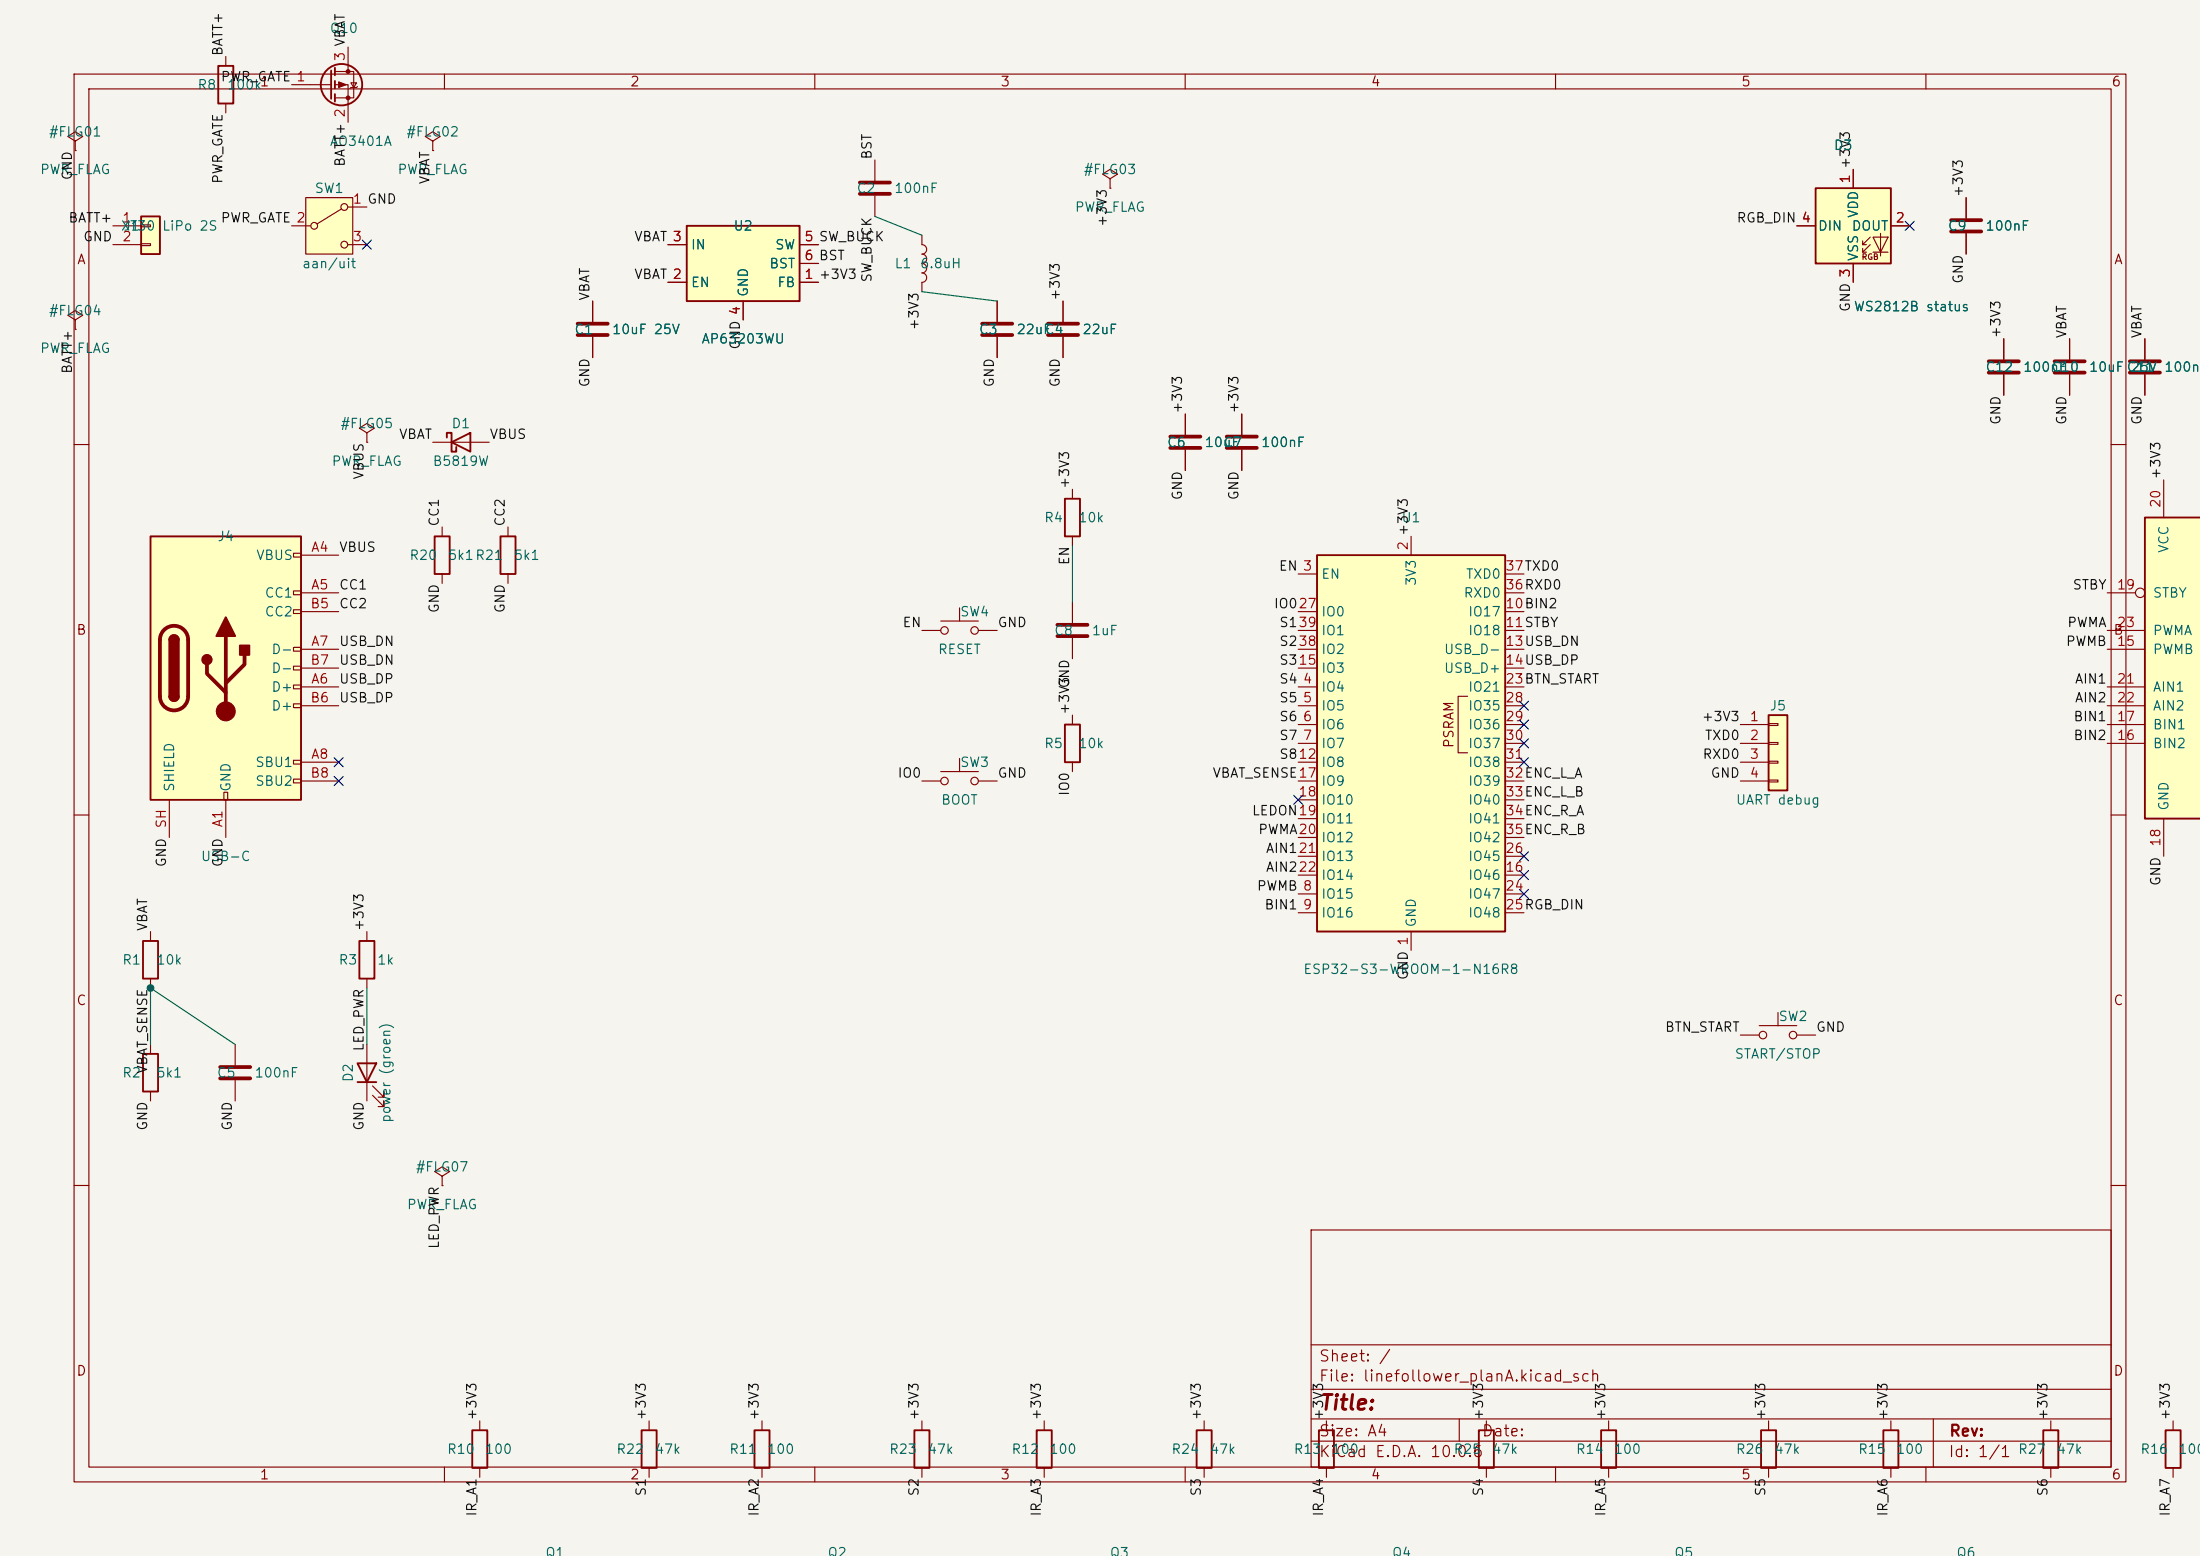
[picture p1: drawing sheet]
<svg xmlns="http://www.w3.org/2000/svg" width="297mm" height="210mm" viewBox="0 0 297 210" stroke-linecap="round" stroke-linejoin="round" font-family="sans-serif">
<path d="M0 0h297v210h-297z" fill="#f5f4ef" stroke="#f5f4ef" stroke-width=".14"/>
<g fill="none" stroke="#840000" stroke-width=".15">
<path d="M10 10h277v190h-277zM12 12h273v186h-273zM60 10v2M110 10v2M160 10v2M210 10v2M260 10v2M10 60h2M285 60h2M10 110h2M285 110h2M10 160h2"/>
<path d="M177 166h108v32h-108zM285 160h2M60 198v2M110 198v2M160 198v2M177 194.5h108M177 191.5h108M177 187.5h108M177 181.5h108M197 191.5v3M210 198v2M260 198v2"/>
<path d="M261 191.5v6.5"/>
</g>
<path d="M41.3 26.7h6.3v7.6h-6.3z" fill="#ffffc2"/>
<g fill="none" stroke="#840000" stroke-width=".15">
<path d="M10.2 19.1l1-.7-1-.6-1.1 .6 1.1 .7v1.2M10.2 20.3h.1M39.4 30.5h2.5M41.3 26.7h6.3v7.6h-6.3zM46.1 28.2l-3.3 2M47 27.9h2.5M47 33h2.5M149.9 24.1l1-.6-1-.6-1.1 .6 1.1 .6v1.3M149.9 25.4h.1M10.2 43.2l1-.7-1-.6-1.1 .6 1.1 .7v1.3M10.2 44.5h.1M49.5 58.4l1-.6-1-.6-1 .6 1 .6v1.3"/>
<path d="M49.5 59.7h.1M167.6 55.9v2.8M167.6 60.7v2.8M20.3 141v1.2M20.3 147.3v1.3M217.2 191.8v1.2M217.2 198.1v1.3"/>
<circle cx="42.4" cy="30.5" r=".46"/>
<circle cx="46.5" cy="27.9" r=".46"/>
<circle cx="46.5" cy="33" r=".46"/>
</g>
<path d="M19.3 142.2h2v5.1h-2zM216.2 193h2v5.1h-2z" fill="none" stroke="#840000" stroke-width=".25"/>
<path d="M165.6 58.9h4.1M165.6 60.5h4.1" fill="none" stroke="#840000" stroke-width=".51"/>
<path d="M19 29.2h2.6v5.1h-2.6z" fill="#ffffc2"/>
<path d="M19 29.2h2.6v5.1h-2.6z" fill="none" stroke="#840000" stroke-width=".25"/>
<path d="M15.2 30.5h3.8M15.2 33h3.8M19 30.4h1.3v.2h-1.3zM19 32.9h1.3v.2h-1.3z" fill="none" stroke="#840000" stroke-width=".15"/>
<path d="M177.8 74.9h25.4v50.8h-25.4z" fill="#ffffc2"/>
<path d="M177.8 74.9h25.4v50.8h-25.4zM123.4 193h2.1v5.1h-2.1z" fill="none" stroke="#840000" stroke-width=".25"/>
<g fill="none" stroke="#840000" stroke-width=".15">
<path d="M58.4 19.1l1-.7-1-.6-1 .6 1 .7v1.2M58.4 20.3h.1M265.4 26.7v2.8M265.4 31.5v2.8M175.3 77.5h2.5M190.5 72.4v2.5M203.2 77.5h2.5M124.5 85.1h2.5M127 83.8h5.1M129.5 82v1.8M132.1 85.1h2.5M175.3 92.7h2.5"/>
<path d="M175.3 95.3h2.5M175.3 97.8h2.5M175.3 82.6h2.5M175.3 85.1h2.5M175.3 87.6h2.5M175.3 90.2h2.5M198.1 94h-1.3v7.6h1.3M203.2 92.7h2.5M203.2 95.3h2.5M203.2 97.8h2.5M203.2 82.6h2.5M203.2 85.1h2.5"/>
<path d="M203.2 87.6h2.5M203.2 90.2h2.5M203.2 80h2.5M175.3 100.3h2.5M175.3 102.9h2.5M175.3 118.1h2.5M175.3 105.4h2.5M175.3 108h2.5M175.3 110.5h2.5M175.3 113h2.5M175.3 115.6h2.5M203.2 100.3h2.5"/>
<path d="M203.2 102.9h2.5M203.2 118.1h2.5M203.2 105.4h2.5M203.2 108h2.5M203.2 110.5h2.5M203.2 113h2.5M203.2 115.6h2.5M175.3 120.7h2.5M175.3 123.2h2.5M190.5 125.7v2.6M203.2 120.7h2.5M203.2 123.2h2.5"/>
<path d="M124.5 191.8v1.2M124.5 198.1v1.3"/>
<circle cx="127.5" cy="85.1" r=".51"/>
<circle cx="131.6" cy="85.1" r=".51"/>
</g>
<path d="M263.4 29.7h4.1M263.4 31.2h4.1" fill="none" stroke="#840000" stroke-width=".51"/>
<path d="M20.3 72.4h20.3v35.6h-20.3z" fill="#ffffc2"/>
<g fill="none" stroke="#840000" stroke-width=".15">
<path d="M30.5 7.6v1.3M30.5 14v1.2M124.5 31.8v1.2a.64 .64 0 0 1 .6 .7 .64 .64 0 0 1-.6 .6 .64 .64 0 0 1 .6 .6 .64 .64 0 0 1-.6 .7 .64 .64 0 0 1 .6 .6 .64 .64 0 0 1-.6 .6M124.5 36.8a.64 .64 0 0 1 .6 .7 .64 .64 0 0 1-.6 .6v1.3M39.6 74.7h1v.5h-1zM39.6 79.8h1v.5h-1zM40.6 74.9h5.1M39.6 82.3h1v.5h-1zM39.6 87.4h1v.5h-1zM39.6 89.9h1v.5h-1zM39.6 92.5h1v.5h-1zM39.6 95h1v.5h-1z"/>
<path d="M40.6 80h5.1M40.6 92.7h5.1M40.6 87.6h5.1M40.6 82.6h5.1M40.6 95.3h5.1M40.6 90.2h5.1M144.8 81.3v2.8M144.8 86.1v2.8M22.9 108v5M30.2 106.9h.5v1.1h-.5zM30.5 108v5M39.6 102.6h1v.5h-1z"/>
<path d="M39.6 105.2h1v.5h-1zM40.6 102.9h5.1M40.6 105.4h5.1M124.5 105.4h2.5M127 104.1h5.1M129.5 102.4v1.7M132.1 105.4h2.5M64.8 191.8v1.2M64.8 198.1v1.3M87.6 191.8v1.2M87.6 198.1v1.3M141 191.8v1.2"/>
<path d="M141 198.1v1.3M179.1 191.8v1.2M179.1 198.1v1.3"/>
<circle cx="127.5" cy="105.4" r=".51"/>
<circle cx="131.6" cy="105.4" r=".51"/>
</g>
<path d="M29.5 8.9h2v5.1h-2zM20.3 72.4h20.3v35.6h-20.3zM22.9 86.4a.64 .64 0 0 1 .6-.7 .64 .64 0 0 1 .6 .7M22.9 94a.64 .64 0 0 0 .6 .6 .64 .64 0 0 0 .6-.6M63.8 193h2v5.1h-2zM86.6 193h2v5.1h-2zM140 193h2v5.1h-2zM178.1 193h2v5.1h-2z" fill="none" stroke="#840000" stroke-width=".25"/>
<path d="M22.1 85a1.9 1.9 0 0 1 2.1-.4 1.9 1.9 0 0 1 1.2 1.8v7.6a1.91 1.91 0 0 1-1.9 1.9 1.91 1.91 0 0 1-1.9-1.9v-7.6a1.9 1.9 0 0 1 .5-1.4zM27.9 89.7v1.2l2.6 2.6M30.5 85.9v10.1M33 88.4v1.3l-2.5 2.5M142.7 84.3h4.1M142.7 85.9h4.1" fill="none" stroke="#840000" stroke-width=".51"/>
<g fill="#840000" stroke="#840000" stroke-width=".25">
<path d="M22.9 86.4h1.2v7.6h-1.2z"/>
<path d="M23 85.9a.64 .64 0 0 1 .7-.1 .64 .64 0 0 1 .4 .6h-1.2z"/>
<path d="M22.9 94h1.2a.64 .64 0 0 1-.6 .6 .64 .64 0 0 1-.6-.6z"/>
<path d="M30.5 83.3l1.2 2.6h-2.5z"/>
<path d="M32.4 87.1h1.3v1.3h-1.3z"/>
<circle cx="27.9" cy="89" r=".63"/>
</g>
<circle cx="30.5" cy="96" r="1.27" fill="#840000" stroke="#840000" stroke-width=".15"/>
<path d="M245.1 25.4h10.2v10.2h-10.2z" fill="#ffffc2"/>
<g fill="none" stroke="#840000" stroke-width=".15">
<path d="M39.4 11.4h5.3M45.2 9.7h2.6v3.5h-2.6M45.2 11.4h1.8v5.1M47 6.4v3.3M47.4 11.2h.7l-.3 .6zM48.3 11.7l-.2 .1h-.7l-.2 .1M242.6 30.5h2.5M250.2 22.9v2.5M250.2 35.6v2.5M251.5 33h.5M251.5 34h.5M252.5 32l-1 1v-.5"/>
<path d="M252.5 33l-1 1v-.5M252.9 32h2l-1 2zM252.9 34h2M253.9 31.5v3M255.3 30.5h2.5M58.4 59.7h7.6M134.6 40.6v2.8M134.6 45.5v2.8M59.7 71.1v1.3M59.7 77.5v1.2M68.6 71.1v1.3M68.6 77.5v1.2"/>
<path d="M144.8 66v1.3M144.8 72.4v1.3M144.8 96.5v1.3M144.8 102.9v1.2M49.5 141v7.6M50.3 147.8l1.5 1.6v-.8v.8h-.7M50.3 146.6l1.5 1.5v-.8v.8h-.7"/>
</g>
<g fill="none" stroke="#840000" stroke-width=".25">
<path d="M44.7 9.5v3.8M45.2 9.1v1.1M45.2 10.9v1M45.2 12.7v1M245.1 25.4h10.2v10.2h-10.2zM60.3 59.1v-.7h.7v2.6h.6v-.7M61 59.7l2.5-1.3v2.6zM58.7 72.4h2v5.1h-2zM67.6 72.4h2v5.1h-2zM143.8 67.3h2v5.1h-2zM143.8 97.8h2v5.1h-2zM48.3 143.5h2.5l-1.3 2.6z"/>
<path d="M48.3 146.1h2.5"/>
<circle cx="46.1" cy="11.4" r="2.79"/>
</g>
<g fill="#840000" stroke="#840000" stroke-width=".15">
<path d="M45.7 11l1 .4-1 .4z"/>
<circle cx="47" cy="9.7" r=".25"/>
<circle cx="47" cy="13.2" r=".25"/>
</g>
<path d="M132.6 43.7h4.1M132.6 45.2h4.1" fill="none" stroke="#840000" stroke-width=".51"/>
<path d="M92.7 30.5h15.2v10.1h-15.2z" fill="#ffffc2"/>
<path d="M92.7 30.5h15.2v10.1h-15.2zM19.3 127h2v5.1h-2zM48.5 127h2v5.1h-2zM101.9 193h2v5.1h-2zM161.5 193h2.1v5.1h-2.1zM199.6 193h2.1v5.1h-2.1z" fill="none" stroke="#840000" stroke-width=".25"/>
<g fill="none" stroke="#840000" stroke-width=".15">
<path d="M90.2 38.1h2.5M90.2 33h2.5M107.9 38.1h2.6M107.9 33h2.6M107.9 35.6h2.6M118.1 21.6v2.8M118.1 26.4v2.8M80 40.6v2.8M80 45.5v2.8M100.3 40.6v2.6M143.5 40.6v2.8M143.5 45.5v2.8"/>
<path d="M160 55.9v2.8M160 60.7v2.8M20.3 125.7v1.3M20.3 132.1v1.3M49.5 125.7v1.3M49.5 132.1v1.3M234.9 139.7h2.6M237.5 138.4h5.1M240 136.7v1.7M242.6 139.7h2.5M31.7 141v2.8M31.7 145.8v2.8"/>
<path d="M59.7 158.8l1-.7-1-.6-1 .6 1 .7v1.2M59.7 160h.1M102.9 191.8v1.2M102.9 198.1v1.3M162.6 191.8v1.2M162.6 198.1v1.3M200.7 191.8v1.2M200.7 198.1v1.3"/>
<circle cx="238" cy="139.7" r=".51"/>
<circle cx="242.1" cy="139.7" r=".51"/>
</g>
<path d="M116.1 24.6h4M116.1 26.2h4M78 43.7h4M78 45.2h4M141.5 43.7h4M141.5 45.2h4M158 58.9h4.1M158 60.5h4.1M29.7 144h4.1M29.7 145.5h4.1" fill="none" stroke="#840000" stroke-width=".51"/>
<path d="M238.8 96.5h2.5v10.2h-2.5z" fill="#ffffc2"/>
<path d="M238.8 96.5h2.5v10.2h-2.5z" fill="none" stroke="#840000" stroke-width=".25"/>
<g fill="none" stroke="#840000" stroke-width=".15">
<path d="M270.5 45.7v2.8M270.5 50.5v2.8M279.4 45.7v2.8M279.4 50.5v2.8M289.6 45.7v2.8M289.6 50.5v2.8M234.9 97.8h3.9M238.8 97.7h1.2v.2h-1.2zM234.9 100.3h3.9M234.9 102.9h3.9M234.9 105.4h3.9M238.8 100.2h1.2v.3h-1.2z"/>
<path d="M238.8 102.7h1.2v.3h-1.2zM238.8 105.3h1.2v.2h-1.2z"/>
</g>
<path d="M268.5 48.8h4M268.5 50.3h4M277.4 48.8h4M277.4 50.3h4M287.5 48.8h4.1M287.5 50.3h4.1" fill="none" stroke="#840000" stroke-width=".51"/>
<path d="M289.6 69.9h7.5v40.6h-7.5z" fill="#ffffc2"/>
<path d="M297.1 69.9h-7.5v40.6h7.5M237.7 193h2.1v5.1h-2.1zM254.3 193h2v5.1h-2zM275.8 193h2.1v5.1h-2.1zM292.4 193h2v5.1h-2z" fill="none" stroke="#840000" stroke-width=".25"/>
<g fill="none" stroke="#840000" stroke-width=".15">
<path d="M90.2 38.1h2.5M90.2 33h2.5M107.9 38.1h2.6M107.9 33h2.6M107.9 35.6h2.6M242.6 30.5h2.5M250.2 22.9v2.5M250.2 35.6v2.5M255.3 30.5h2.5M265.4 26.7v2.8M265.4 31.5v2.8M80 40.6v2.8"/>
<path d="M80 45.5v2.8M100.3 40.6v2.6M134.6 40.6v2.8M134.6 45.5v2.8M143.5 40.6v2.8M143.5 45.5v2.8M160 55.9v2.8M167.6 55.9v2.8M270.5 45.7v2.8M270.5 50.5v2.8M279.4 45.7v2.8M279.4 50.5v2.8"/>
<path d="M289.6 45.7v2.8M289.6 50.5v2.8M160 60.7v2.8M167.6 60.7v2.8M292.1 64.8v5.1M284.5 87.6h5.1M284.5 97.8h5.1M284.5 80h3.8M284.5 92.7h5.1M284.5 95.3h5.1M284.5 85.1h5.1M284.5 100.3h5.1"/>
<path d="M292.1 110.5v5.1M238.8 191.8v1.2M238.8 198.1v1.3M255.3 191.8v1.2M255.3 198.1v1.3M276.9 191.8v1.2M276.9 198.1v1.3M293.4 191.8v1.2M293.4 198.1v1.3"/>
<circle cx="288.9" cy="80" r=".63"/>
</g>
<path d="M118.1 29.2l6.4 2.6M124.5 39.4l10.1 1.2M144.8 73.7v7.6M49.5 133.4v7.6M20.3 141v-7.6l11.4 7.6" fill="none" stroke="#009600" stroke-width=".15"/>
<g fill="none" stroke="#000084" stroke-width=".15">
<path d="M48.9 32.4l1.2 1.2M50.1 32.4l-1.2 1.2M257.2 29.9l1.2 1.2M258.4 29.9l-1.2 1.2M205.1 99.7l1.2 1.2M205.1 94.6l1.2 1.3M205.1 97.2l1.2 1.2M206.3 99.7l-1.2 1.2M206.3 94.6l-1.2 1.3M206.3 97.2l-1.2 1.2M45.1 104.8l1.2 1.2M45.1 102.3l1.2 1.2"/>
<path d="M46.3 104.8l-1.2 1.2M46.3 102.3l-1.2 1.2M174.7 107.3l1.2 1.3M175.9 107.3l-1.2 1.3M205.1 102.3l1.2 1.2M205.1 115l1.2 1.2M205.1 117.5l1.2 1.2M206.3 102.3l-1.2 1.2M206.3 115l-1.2 1.2M206.3 117.5l-1.2 1.2M205.1 120l1.2 1.3M206.3 120l-1.2 1.3"/>
</g>
<circle cx="20.3" cy="133.4" r=".46" fill="#009600" stroke="#009600" stroke-width=".14"/>
<text font-size="2" fill="#840000" x="178" y="190.8">Title:</text>
<g font-size="1.5" fill="#840000">
<text x="178" y="184.1">Sheet: /</text>
<text x="178" y="186.8">File: linefollower_planA.kicad_sch</text>
<text x="178" y="197">KiCad E.D.A. 10.0.6</text>
<text x="178" y="194.2">Size: A4</text>
<text x="200" y="194.2">Date:</text>
<text x="263" y="197">Id: 1/1</text>
<text x="263" y="194.2">Rev:</text>
</g>
<g font-size="1.3" fill="#006464">
<text x="44.4" y="4.8">Q10</text>
<text x="26.6" y="12.4">R8</text>
<text x="30.6" y="12.4">100k</text>
<text x="5.3" y="23.8">PWR_FLAG</text>
<text x="6.5" y="18.7">#FLG01</text>
<text x="44.4" y="20">AO3401A</text>
<text x="53.6" y="23.8">PWR_FLAG</text>
<text x="54.8" y="18.7">#FLG02</text>
<text x="146.2" y="23.8">#FLG03</text>
<text x="247.5" y="20.6">D3</text>
<text x="42.4" y="26.4">SW1</text>
<text x="115.6" y="26.4">C2</text>
<text x="120.6" y="26.4">100nF</text>
<text x="145" y="28.9">PWR_FLAG</text>
<text x="251.2" y="29.5" transform="rotate(-90 251.2 29.5)">VDD</text>
<text x="16.2" y="31.4">XT30</text>
<text x="16.6" y="31.4">J1</text>
<text x="21.8" y="31.4">LiPo 2S</text>
<text x="93.2" y="34">IN</text>
<text x="98.9" y="31.4">U2</text>
<text x="104.6" y="34">SW</text>
<text x="245.3" y="31.4">DIN</text>
<text x="249.9" y="31.4">DOUT</text>
<text x="251.2" y="35.3" transform="rotate(-90 251.2 35.3)">VSS</text>
<text x="262.9" y="31.4">C9</text>
<text x="268" y="31.4">100nF</text>
<text x="40.7" y="36.5">aan/uit</text>
<text x="93.2" y="39.1">EN</text>
<text x="101.3" y="40.2" transform="rotate(-90 101.3 40.2)">GND</text>
<text x="103.8" y="36.5">BST</text>
<text x="104.9" y="39.1">FB</text>
<text x="120.7" y="36.5">L1</text>
<text x="124.1" y="36.5">6.8uH</text>
<text x="5.3" y="48">PWR_FLAG</text>
<text x="6.5" y="42.9">#FLG04</text>
<text x="77.5" y="45.4">C1</text>
<text x="82.5" y="45.4">10uF 25V</text>
<text x="94.6" y="46.7">AP63203WU</text>
<text x="132.1" y="45.4">C3</text>
<text x="137.1" y="45.4">22uF</text>
<text x="141" y="45.4">C4</text>
<text x="146" y="45.4">22uF</text>
<text x="250.2" y="42.3">WS2812B status</text>
<text x="268" y="50.5">C12</text>
<text x="273" y="50.5">100nF</text>
<text x="276.8" y="50.5">C10</text>
<text x="281.9" y="50.5">10uF</text>
<text x="287" y="50.5">C11</text>
<text x="287.5" y="50.5">25V 100nF</text>
<text x="45.9" y="58.1">#FLG05</text>
<text x="60.9" y="58.1">D1</text>
<text x="44.7" y="63.2">PWR_FLAG</text>
<text x="58.3" y="63.2">B5819W</text>
<text x="157.5" y="60.7">C6</text>
<text x="162.5" y="60.7">10uF</text>
<text x="165.1" y="60.7">C7</text>
<text x="170.2" y="60.7">100nF</text>
<text x="140.9" y="70.8">R4</text>
<text x="145.5" y="70.8">10k</text>
<text x="189.1" y="70.8">U1</text>
<text x="29.3" y="73.4">J4</text>
<text x="34.5" y="75.9">VBUS</text>
<text x="55.2" y="75.9">R20</text>
<text x="60.4" y="75.9">5k1R21</text>
<text x="69.3" y="75.9">5k1</text>
<text x="293.1" y="74.7" transform="rotate(-90 293.1 74.7)">VCC</text>
<text x="35.6" y="81">CC1</text>
<text x="35.6" y="83.5">CC2</text>
<text x="129.5" y="83.5">SW4</text>
<text x="178.3" y="78.4">EN</text>
<text x="178.3" y="83.5">IO0</text>
<text x="191.5" y="79.2" transform="rotate(-90 191.5 79.2)">3V3</text>
<text x="197.5" y="81">RXD0</text>
<text x="197.8" y="78.4">TXD0</text>
<text x="198.1" y="83.5">IO17</text>
<text x="290.5" y="81">STBY</text>
<text x="36.6" y="88.6">D-</text>
<text x="126.5" y="88.6">RESET</text>
<text x="142.2" y="86.1">C8</text>
<text x="147.3" y="86.1">1uF</text>
<text x="178.3" y="88.6">IO2</text>
<text x="178.3" y="86.1">IO1</text>
<text x="194.8" y="88.6">USB_D-</text>
<text x="198.1" y="86.1">IO18</text>
<text x="290.5" y="88.6">PWMB</text>
<text x="290.5" y="86.1">PWMA</text>
<text x="36.6" y="93.7">D+</text>
<text x="36.6" y="91.1">D-</text>
<text x="178.3" y="93.7">IO4</text>
<text x="178.3" y="91.1">IO3</text>
<text x="194.8" y="91.1">USB_D+</text>
<text x="198.1" y="93.7">IO21</text>
<text x="290.5" y="93.7">AIN1</text>
<text x="36.6" y="96.2">D+</text>
<text x="140.9" y="101.3">R5</text>
<text x="145.5" y="101.3">10k</text>
<text x="178.3" y="96.2">IO5</text>
<text x="178.3" y="98.8">IO6</text>
<text x="178.3" y="101.3">IO7</text>
<text x="198.1" y="96.2">IO35</text>
<text x="198.1" y="98.8">IO36</text>
<text x="198.1" y="101.3">IO37</text>
<text x="238.8" y="96.2">J5</text>
<text x="290.5" y="101.3">BIN2</text>
<text x="290.5" y="98.8">BIN1</text>
<text x="290.5" y="96.2">AIN2</text>
<text x="23.8" y="107" transform="rotate(-90 23.8 107)">SHIELD</text>
<text x="31.4" y="107" transform="rotate(-90 31.4 107)">GND</text>
<text x="34.4" y="103.8">SBU1</text>
<text x="34.4" y="106.4">SBU2</text>
<text x="129.5" y="103.8">SW3</text>
<text x="178.3" y="103.8">IO8</text>
<text x="178.3" y="106.4">IO9</text>
<text x="198.1" y="103.8">IO38</text>
<text x="198.1" y="106.4">IO39</text>
<text x="127" y="108.9">BOOT</text>
<text x="178.3" y="108.9">IO10</text>
<text x="178.3" y="111.5">IO11</text>
<text x="178.3" y="114">IO12</text>
<text x="198.1" y="108.9">IO40</text>
<text x="198.1" y="111.5">IO41</text>
<text x="198.1" y="114">IO42</text>
<text x="234.2" y="108.9">UART debug</text>
<text x="293.1" y="109.5" transform="rotate(-90 293.1 109.5)">GND</text>
<text x="27" y="116.5">USB-C</text>
<text x="178.3" y="116.5">IO13</text>
<text x="178.3" y="119.1">IO14</text>
<text x="198.1" y="119.1">IO46</text>
<text x="198.1" y="116.5">IO45</text>
<text x="178.3" y="121.6">IO15</text>
<text x="178.3" y="124.2">IO16</text>
<text x="191.5" y="125.2" transform="rotate(-90 191.5 125.2)">GND</text>
<text x="198.1" y="121.6">IO47</text>
<text x="198.1" y="124.2">IO48</text>
<text x="16.4" y="130.5">R1</text>
<text x="21" y="130.5">10k</text>
<text x="45.6" y="130.5">R3</text>
<text x="50.8" y="130.5">1k</text>
<text x="175.9" y="131.8">ESP32-S3-WROOM-1-N16R8</text>
<text x="234.1" y="143.2">START/STOP</text>
<text x="240" y="138.1">SW2</text>
<text x="16.4" y="145.7">R2</text>
<text x="21" y="145.7">5k1</text>
<text x="29.2" y="145.7">C5</text>
<text x="34.3" y="145.7">100nF</text>
<text x="48" y="146.1" transform="rotate(-90 48 146.1)">D2</text>
<text x="53" y="151.6" transform="rotate(-90 53 151.6)">power (groen)</text>
<text x="56" y="158.4">#FLG07</text>
<text x="54.8" y="163.5">PWR_FLAG</text>
<text x="60.3" y="196.5">R10</text>
<text x="65.4" y="196.5">100</text>
<text x="83.1" y="196.5">R22</text>
<text x="88.3" y="196.5">47k</text>
<text x="98.4" y="196.5">R11</text>
<text x="103.5" y="196.5">100</text>
<text x="119.9" y="196.5">R23</text>
<text x="125.1" y="196.5">47k</text>
<text x="136.5" y="196.5">R12</text>
<text x="141.6" y="196.5">100</text>
<text x="158" y="196.5">R24</text>
<text x="163.2" y="196.5">47k</text>
<text x="174.6" y="196.5">R13</text>
<text x="179.7" y="196.5">100</text>
<text x="196.1" y="196.5">R25</text>
<text x="201.3" y="196.5">47k</text>
<text x="212.7" y="196.5">R14</text>
<text x="217.8" y="196.5">100</text>
<text x="234.2" y="196.5">R26</text>
<text x="239.4" y="196.5">47k</text>
<text x="250.8" y="196.5">R15</text>
<text x="255.9" y="196.5">100</text>
<text x="272.3" y="196.5">R27</text>
<text x="277.5" y="196.5">47k</text>
<text x="288.9" y="196.5">R16</text>
<text x="294" y="196.5">100</text>
<text x="73.5" y="210.5">Q1</text>
<text x="111.6" y="210.5">Q2</text>
<text x="149.7" y="210.5">Q3</text>
<text x="187.8" y="210.5">Q4</text>
<text x="225.9" y="210.5">Q5</text>
<text x="264" y="210.5">Q6</text>
</g>
<g font-size="1.3" fill="#0f0f0f">
<text x="29.7" y="11.3">PWR_GATE 1</text>
<text x="30.4" y="7.6" transform="rotate(-90 30.4 7.6)">BATT+</text>
<text x="46.9" y="22.6" transform="rotate(-90 46.9 22.6)">BATT+ 2</text>
<text x="118" y="21.6" transform="rotate(-90 118 21.6)">BST</text>
<text x="10" y="24.4" transform="rotate(-90 10 24.4)">GND</text>
<text x="30.4" y="24.9" transform="rotate(-90 30.4 24.9)">PWR_GATE</text>
<text x="58.3" y="25" transform="rotate(-90 58.3 25)">VBAT</text>
<text x="265.3" y="26.7" transform="rotate(-90 265.3 26.7)">+3V3</text>
<text x="9.1" y="30.4">BATT+</text>
<text x="11.1" y="32.9">GND</text>
<text x="29.7" y="30.4">PWR_GATE 2</text>
<text x="85.5" y="32.9">VBAT 3</text>
<text x="149.7" y="30.7" transform="rotate(-90 149.7 30.7)">+3V3</text>
<text x="234.4" y="30.4">RGB_DIN 4</text>
<text x="79.9" y="40.7" transform="rotate(-90 79.9 40.7)">VBAT</text>
<text x="85.5" y="38">VBAT 2</text>
<text x="118" y="38.2" transform="rotate(-90 118 38.2)">SW_BUCK</text>
<text x="143.4" y="40.7" transform="rotate(-90 143.4 40.7)">+3V3</text>
<text x="265.3" y="38.4" transform="rotate(-90 265.3 38.4)">GND</text>
<text x="100.2" y="47.3" transform="rotate(-90 100.2 47.3)">GND 4</text>
<text x="124.3" y="44.7" transform="rotate(-90 124.3 44.7)">+3V3</text>
<text x="250.1" y="42.2" transform="rotate(-90 250.1 42.2)">GND 3</text>
<text x="270.4" y="45.7" transform="rotate(-90 270.4 45.7)">+3V3</text>
<text x="279.3" y="45.7" transform="rotate(-90 279.3 45.7)">VBAT</text>
<text x="289.4" y="45.7" transform="rotate(-90 289.4 45.7)">VBAT</text>
<text x="10" y="50.5" transform="rotate(-90 10 50.5)">BATT+</text>
<text x="79.9" y="52.4" transform="rotate(-90 79.9 52.4)">GND</text>
<text x="134.5" y="52.4" transform="rotate(-90 134.5 52.4)">GND</text>
<text x="143.4" y="52.4" transform="rotate(-90 143.4 52.4)">GND</text>
<text x="53.8" y="59.6">VBAT</text>
<text x="66" y="59.6">VBUS</text>
<text x="159.9" y="55.9" transform="rotate(-90 159.9 55.9)">+3V3</text>
<text x="167.5" y="55.9" transform="rotate(-90 167.5 55.9)">+3V3</text>
<text x="270.4" y="57.4" transform="rotate(-90 270.4 57.4)">GND</text>
<text x="279.3" y="57.4" transform="rotate(-90 279.3 57.4)">GND</text>
<text x="289.4" y="57.4" transform="rotate(-90 289.4 57.4)">GND</text>
<text x="49.4" y="64.8" transform="rotate(-90 49.4 64.8)">VBUS</text>
<text x="292" y="64.8" transform="rotate(-90 292 64.8)">+3V3</text>
<text x="59.6" y="71.1" transform="rotate(-90 59.6 71.1)">CC1</text>
<text x="68.5" y="71.1" transform="rotate(-90 68.5 71.1)">CC2</text>
<text x="144.7" y="66.1" transform="rotate(-90 144.7 66.1)">+3V3</text>
<text x="159.9" y="67.6" transform="rotate(-90 159.9 67.6)">GND</text>
<text x="167.5" y="67.6" transform="rotate(-90 167.5 67.6)">GND</text>
<text x="45.7" y="74.8">VBUS</text>
<text x="144.7" y="76.4" transform="rotate(-90 144.7 76.4)">EN</text>
<text x="172.6" y="77.3">EN 3</text>
<text x="45.7" y="79.9">CC1</text>
<text x="45.7" y="82.4">CC2</text>
<text x="59.6" y="82.8" transform="rotate(-90 59.6 82.8)">GND</text>
<text x="68.5" y="82.8" transform="rotate(-90 68.5 82.8)">GND</text>
<text x="171.9" y="82.4">IO027</text>
<text x="279.7" y="79.9">STBY</text>
<text x="45.7" y="87.5">USB_DN</text>
<text x="121.8" y="85">EN</text>
<text x="134.6" y="85">GND</text>
<text x="172.6" y="87.5">S238</text>
<text x="172.6" y="85">S139</text>
<text x="278.8" y="87.5">PWMB</text>
<text x="279" y="85">PWMA</text>
<text x="45.7" y="95.1">USB_DP</text>
<text x="45.7" y="92.6">USB_DP</text>
<text x="45.7" y="90">USB_DN</text>
<text x="144.7" y="93" transform="rotate(-90 144.7 93)">GND</text>
<text x="172.6" y="95.1">S5</text>
<text x="172.6" y="92.6">S4</text>
<text x="172.6" y="90">S315</text>
<text x="280" y="95.1">AIN2</text>
<text x="280" y="92.6">AIN1</text>
<text x="144.7" y="96.5" transform="rotate(-90 144.7 96.5)">+3V3</text>
<text x="172.6" y="97.7">S6</text>
<text x="172.6" y="100.2">S7</text>
<text x="229.6" y="97.7">+3V3</text>
<text x="230.1" y="100.2">TXD0</text>
<text x="279.8" y="100.2">BIN2</text>
<text x="279.8" y="97.7">BIN1</text>
<text x="121.1" y="105.3">IO0</text>
<text x="134.6" y="105.3">GND</text>
<text x="144.7" y="107.5" transform="rotate(-90 144.7 107.5)">IO0</text>
<text x="163.6" y="105.3">VBAT_SENSE17</text>
<text x="172.6" y="102.7">S812</text>
<text x="229.8" y="102.7">RXD0</text>
<text x="230.9" y="105.3">GND</text>
<text x="168.9" y="110.4">LEDON19</text>
<text x="169.8" y="112.9">PWMA20</text>
<text x="22.7" y="117.1" transform="rotate(-90 22.7 117.1)">GND</text>
<text x="30.4" y="117.1" transform="rotate(-90 30.4 117.1)">GND</text>
<text x="170.8" y="115.4">AIN121</text>
<text x="170.8" y="118">AIN222</text>
<text x="292" y="119.7" transform="rotate(-90 292 119.7)">GND</text>
<text x="20.2" y="125.8" transform="rotate(-90 20.2 125.8)">VBAT</text>
<text x="49.4" y="125.8" transform="rotate(-90 49.4 125.8)">+3V3</text>
<text x="169.6" y="120.5">PWMB 8</text>
<text x="170.6" y="123.1">BIN1</text>
<text x="190.4" y="132.4" transform="rotate(-90 190.4 132.4)">GND 1</text>
<text x="49.4" y="142" transform="rotate(-90 49.4 142)">LED_PWR</text>
<text x="224.7" y="139.6">BTN_START</text>
<text x="245.1" y="139.6">GND</text>
<text x="20.2" y="145" transform="rotate(-90 20.2 145)">VBAT_SENSE</text>
<text x="20.2" y="152.7" transform="rotate(-90 20.2 152.7)">GND</text>
<text x="31.6" y="152.7" transform="rotate(-90 31.6 152.7)">GND</text>
<text x="49.4" y="152.7" transform="rotate(-90 49.4 152.7)">GND</text>
<text x="59.6" y="168.7" transform="rotate(-90 59.6 168.7)">LED_PWR</text>
<text x="64.6" y="191.8" transform="rotate(-90 64.6 191.8)">+3V3</text>
<text x="87.5" y="191.8" transform="rotate(-90 87.5 191.8)">+3V3</text>
<text x="102.7" y="191.8" transform="rotate(-90 102.7 191.8)">+3V3</text>
<text x="124.3" y="191.8" transform="rotate(-90 124.3 191.8)">+3V3</text>
<text x="140.8" y="191.8" transform="rotate(-90 140.8 191.8)">+3V3</text>
<text x="162.4" y="191.8" transform="rotate(-90 162.4 191.8)">+3V3</text>
<text x="178.9" y="191.8" transform="rotate(-90 178.9 191.8)">+3V3</text>
<text x="200.5" y="191.8" transform="rotate(-90 200.5 191.8)">+3V3</text>
<text x="217" y="191.8" transform="rotate(-90 217 191.8)">+3V3</text>
<text x="238.6" y="191.8" transform="rotate(-90 238.6 191.8)">+3V3</text>
<text x="255.1" y="191.8" transform="rotate(-90 255.1 191.8)">+3V3</text>
<text x="276.7" y="191.8" transform="rotate(-90 276.7 191.8)">+3V3</text>
<text x="293.2" y="191.8" transform="rotate(-90 293.2 191.8)">+3V3</text>
<text x="87.5" y="202" transform="rotate(-90 87.5 202)">S1</text>
<text x="124.3" y="202" transform="rotate(-90 124.3 202)">S2</text>
<text x="162.4" y="202" transform="rotate(-90 162.4 202)">S3</text>
<text x="200.5" y="202" transform="rotate(-90 200.5 202)">S4</text>
<text x="238.6" y="202" transform="rotate(-90 238.6 202)">S5</text>
<text x="276.7" y="202" transform="rotate(-90 276.7 202)">S6</text>
<text x="64.6" y="204.8" transform="rotate(-90 64.6 204.8)">IR_A1</text>
<text x="102.7" y="204.8" transform="rotate(-90 102.7 204.8)">IR_A2</text>
<text x="140.8" y="204.8" transform="rotate(-90 140.8 204.8)">IR_A3</text>
<text x="178.9" y="204.8" transform="rotate(-90 178.9 204.8)">IR_A4</text>
<text x="217" y="204.8" transform="rotate(-90 217 204.8)">IR_A5</text>
<text x="255.1" y="204.8" transform="rotate(-90 255.1 204.8)">IR_A6</text>
<text x="293.2" y="204.8" transform="rotate(-90 293.2 204.8)">IR_A7</text>
</g>
<g font-size="1.3" fill="#840000">
<text x="35" y="12">1</text>
<text x="85" y="12">2</text>
<text x="135" y="12">3</text>
<text x="185" y="12">4</text>
<text x="235" y="12">5</text>
<text x="285" y="12">6</text>
<text x="10.3" y="36">A</text>
<text x="285.3" y="36">A</text>
<text x="10.2" y="86">B</text>
<text x="285.2" y="86">B</text>
<text x="196.5" y="101.1" transform="rotate(-90 196.5 101.1)">PSRAM</text>
<text x="10.2" y="136">C</text>
<text x="285.2" y="136">C</text>
<text x="10.2" y="186">D</text>
<text x="285.2" y="186">D</text>
<text x="35" y="200">1</text>
<text x="85" y="200">2</text>
<text x="135" y="200">3</text>
<text x="185" y="200">4</text>
<text x="235" y="200">5</text>
<text x="285" y="200">6</text>
</g>
<g font-size="1.3" fill="#a90000">
<text x="46.9" y="8.4" transform="rotate(-90 46.9 8.4)">3 VBAT</text>
<text x="47.5" y="27.8">1 GND</text>
<text x="250.1" y="24.9" transform="rotate(-90 250.1 24.9)">1 +3V3</text>
<text x="250.1" y="24.9" transform="rotate(-90 250.1 24.9)">1</text>
<text x="16.4" y="30.3">1</text>
<text x="16.4" y="32.9">2</text>
<text x="47.5" y="32.9">3</text>
<text x="90.7" y="32.9">3</text>
<text x="108.5" y="32.9">5 SW_BUCK</text>
<text x="108.5" y="35.4">6 BST</text>
<text x="108.5" y="32.9">5</text>
<text x="108.5" y="35.4">6</text>
<text x="243.1" y="30.3">4</text>
<text x="255.8" y="30.3">2</text>
<text x="90.7" y="38">2</text>
<text x="108.5" y="38">1 +3V3</text>
<text x="108.5" y="38">1</text>
<text x="250.1" y="37.6" transform="rotate(-90 250.1 37.6)">3</text>
<text x="100.2" y="42.6" transform="rotate(-90 100.2 42.6)">4</text>
<text x="292" y="68.6" transform="rotate(-90 292 68.6)">20</text>
<text x="41.9" y="74.8">A4</text>
<text x="190.4" y="74.4" transform="rotate(-90 190.4 74.4)">2 +3V3</text>
<text x="203.1" y="77.3">37TXD0</text>
<text x="41.8" y="82.4">B5</text>
<text x="41.9" y="79.9">A5</text>
<text x="203.1" y="82.4">10BIN2</text>
<text x="203.1" y="79.9">36RXD0</text>
<text x="285.7" y="79.9">19</text>
<text x="41.9" y="87.5">A7</text>
<text x="203.1" y="85">11STBY</text>
<text x="203.1" y="87.5">13USB_DN</text>
<text x="285.7" y="87.5">15</text>
<text x="285.7" y="85">23</text>
<text x="41.8" y="95.1">B6</text>
<text x="41.8" y="90">B7</text>
<text x="41.9" y="92.6">A6</text>
<text x="175.8" y="92.6">4</text>
<text x="175.8" y="95.1">5</text>
<text x="203.1" y="90">14USB_DP</text>
<text x="203.1" y="92.6">23BTN_START</text>
<text x="203.1" y="95.1">28</text>
<text x="285.7" y="92.6">21</text>
<text x="285.7" y="95.1">22</text>
<text x="175.8" y="97.7">6</text>
<text x="175.8" y="100.2">7</text>
<text x="203.1" y="97.7">29</text>
<text x="203.1" y="100.2">30</text>
<text x="236.1" y="97.7">1</text>
<text x="236.1" y="100.2">2</text>
<text x="285.7" y="100.2">16</text>
<text x="285.7" y="97.7">17</text>
<text x="41.8" y="105.3">B8</text>
<text x="41.9" y="102.7">A8</text>
<text x="175.2" y="107.8">18</text>
<text x="203.1" y="102.7">31</text>
<text x="203.1" y="105.3">32ENC_L_A</text>
<text x="203.1" y="107.8">33ENC_L_B</text>
<text x="236.1" y="102.7">3</text>
<text x="236.1" y="105.3">4</text>
<text x="22.7" y="111.9" transform="rotate(-90 22.7 111.9)">SH</text>
<text x="30.3" y="111.8" transform="rotate(-90 30.3 111.8)">A1</text>
<text x="203.1" y="110.4">34ENC_R_A</text>
<text x="203.1" y="112.9">35ENC_R_B</text>
<text x="203.1" y="118">16</text>
<text x="203.1" y="115.4">26</text>
<text x="292" y="114.4" transform="rotate(-90 292 114.4)">18</text>
<text x="175.8" y="123.1">9</text>
<text x="203.1" y="120.5">24</text>
<text x="203.1" y="123.1">25RGB_DIN</text>
</g>
<text font-size=".8" fill="#840000" x="251.3" y="35.2">RGB</text>
</svg>
